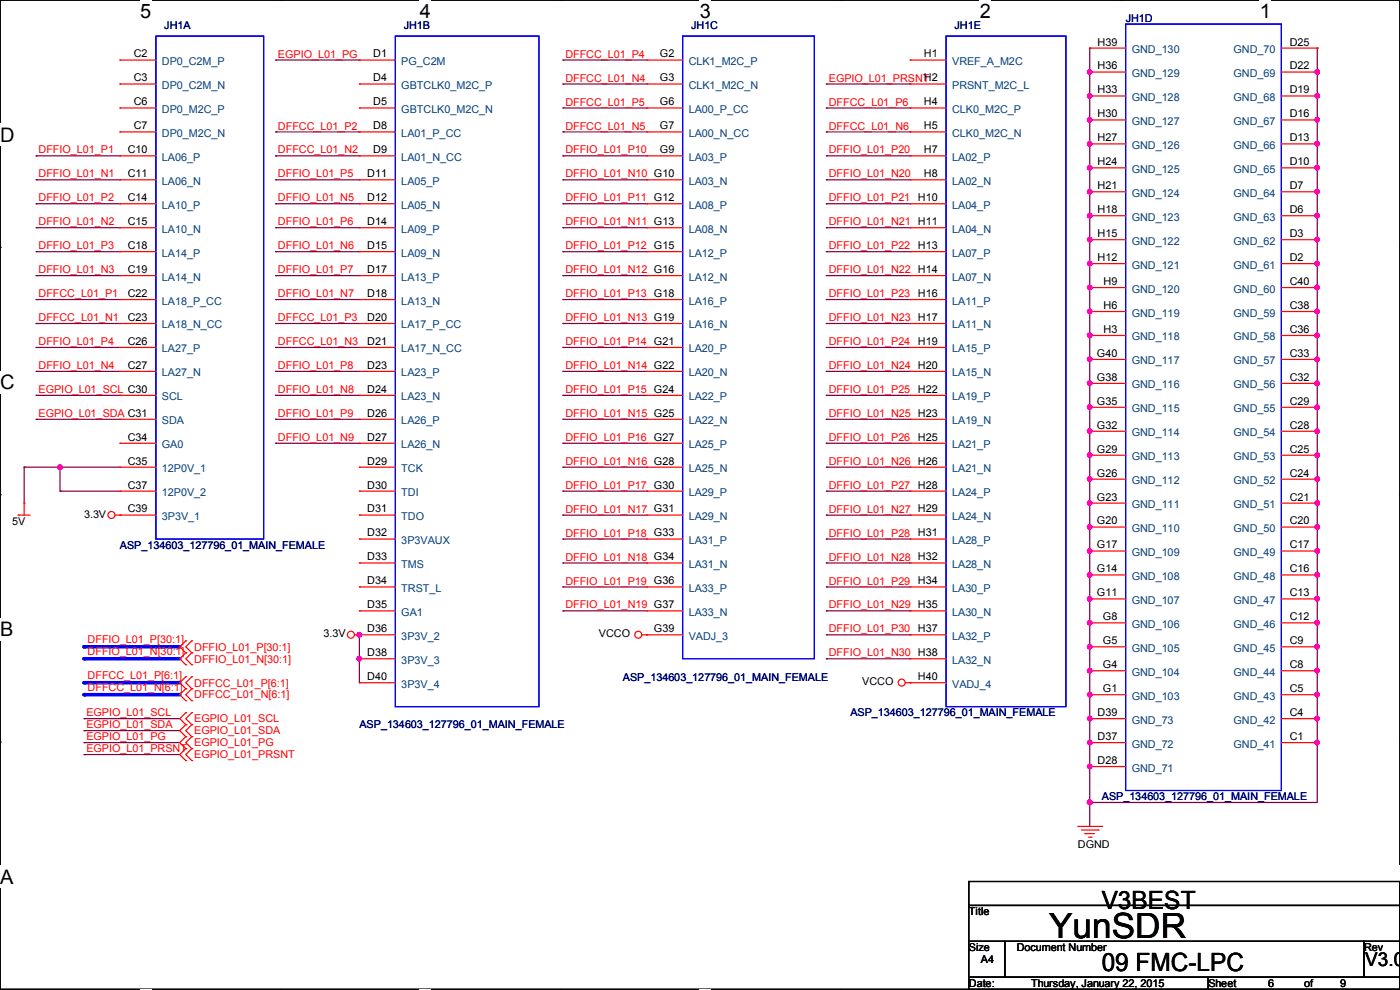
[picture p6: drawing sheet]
<svg xmlns="http://www.w3.org/2000/svg" width="297mm" height="210mm" viewBox="0 0 297 210" stroke-linecap="round" stroke-linejoin="round" font-family="sans-serif">
<path d="M0 0h297v209.8h-297z" fill="none" stroke="#000" stroke-width=".25"/>
<g fill="#fff">
<path d="M29.7 0h2.4v4.8h-2.4z"/>
<path d="M29.7 209.8h2.4v.2h-2.4z"/>
</g>
<path d="M59.4 0h.1M59.4 209.8h.1" fill="none" stroke="#000" stroke-width=".25"/>
<g fill="#fff">
<path d="M89.1 0h2.3v4.8h-2.3z"/>
<path d="M89.1 209.8h2.3v.2h-2.3z"/>
</g>
<path d="M118.8 0h.1M118.8 209.8h.1" fill="none" stroke="#000" stroke-width=".25"/>
<g fill="#fff">
<path d="M148.5 0h2.3v4.8h-2.3z"/>
<path d="M148.5 209.8h2.3v.2h-2.3z"/>
</g>
<path d="M178.2 0h.1M178.2 209.8h.1" fill="none" stroke="#000" stroke-width=".25"/>
<g fill="#fff">
<path d="M207.9 0h2.3v4.8h-2.3z"/>
<path d="M207.9 209.8h2.3v.2h-2.3z"/>
</g>
<path d="M237.6 0h.1M237.6 209.8h.1" fill="none" stroke="#000" stroke-width=".25"/>
<g fill="#fff">
<path d="M267.3 0h2.3v4.8h-2.3z"/>
<path d="M267.3 209.8h2.3v.2h-2.3z"/>
<path d="M0 26.2h3.1v4.8h-3.1z"/>
<path d="M0 78.7h3.1v4.7h-3.1z"/>
</g>
<path d="M0 52.5h.1M297 52.5h.1" fill="none" stroke="#000" stroke-width=".25"/>
<path d="M0 131.1h2.9v4.8h-2.9z" fill="#fff"/>
<path d="M0 104.9h.1M297 104.9h.1" fill="none" stroke="#000" stroke-width=".25"/>
<g fill="#fff">
<path d="M0 183.6h2.9v4.7h-2.9z"/>
<path d="M296.9 183.6h.1v4.7h-.1z"/>
</g>
<path d="M0 157.4h.1M297 157.4h.1" fill="none" stroke="#000" stroke-width=".25"/>
<g fill="none" stroke="#800040" stroke-width=".25">
<path d="M119.4 12.7h.1M119.4 17.8h.1M119.4 12.7h17.8M119.4 17.8h17.8M231.2 15.3h.1M231.2 10.2h.1M231.2 10.2v165.1M279.4 15.3h.1M279.4 10.2h.1M279.4 10.2v160h-48.2M231.2 25.4h.1M231.2 35.6h.1"/>
<path d="M231.2 20.4h.1M231.2 30.5h.1M279.4 25.4h.1M279.4 35.6h.1M279.4 30.5h.1M279.4 20.4h.1M231.2 50.8h.1M231.2 40.7h.1M231.2 45.8h.1M231.2 55.9h.1M279.4 55.9h.1M279.4 40.7h.1"/>
<path d="M279.4 50.8h.1M279.4 45.8h.1M231.2 66.1h.1M231.2 76.2h.1M231.2 71.2h.1M231.2 61h.1M279.4 61h.1M279.4 76.2h.1M279.4 71.2h.1M279.4 66.1h.1M5.1 99.1h.1M5.1 99.1v7.6"/>
<path d="M5.1 99.1h20.3M12.7 99.1h.1M12.7 99.1v5.1M231.2 81.3h.1M231.2 91.5h.1M231.2 86.4h.1M231.2 96.6h.1M279.4 96.6h.1M279.4 91.5h.1M279.4 86.4h.1M279.4 81.3h.1M12.7 104.2h.1"/>
<path d="M12.7 104.2h12.7M231.2 111.8h.1M231.2 106.7h.1M231.2 101.6h.1M231.2 116.9h.1M279.4 116.9h.1M279.4 106.7h.1M279.4 111.8h.1M279.4 101.6h.1M231.2 137.2h.1M231.2 132.1h.1M231.2 122h.1"/>
<path d="M231.2 127h.1M279.4 127h.1M279.4 122h.1M279.4 137.2h.1M279.4 132.1h.1M231.2 157.5h.1M231.2 147.4h.1M231.2 152.4h.1M231.2 142.3h.1M279.4 157.5h.1M279.4 147.4h.1M279.4 142.3h.1"/>
<path d="M279.4 152.4h.1M231.2 170.2h.1M231.2 162.6h.1"/>
</g>
<g fill="#f0f" stroke="#f0f" stroke-width=".25">
<circle cx="231.2" cy="170.2" r=".49"/>
<circle cx="12.7" cy="99.1" r=".49"/>
<circle cx="279.4" cy="157.5" r=".49"/>
<circle cx="231.2" cy="162.6" r=".49"/>
<circle cx="231.2" cy="111.8" r=".49"/>
<circle cx="231.2" cy="50.8" r=".49"/>
<circle cx="231.2" cy="157.5" r=".49"/>
<circle cx="231.2" cy="40.7" r=".49"/>
<circle cx="231.2" cy="25.4" r=".49"/>
<circle cx="231.2" cy="147.3" r=".49"/>
<circle cx="231.2" cy="137.2" r=".49"/>
<circle cx="231.2" cy="132.1" r=".49"/>
<circle cx="231.2" cy="152.4" r=".49"/>
<circle cx="231.2" cy="81.3" r=".49"/>
<circle cx="231.2" cy="35.6" r=".49"/>
<circle cx="231.2" cy="20.3" r=".49"/>
<circle cx="231.2" cy="121.9" r=".49"/>
<circle cx="231.2" cy="66.1" r=".49"/>
<circle cx="231.2" cy="45.7" r=".49"/>
<circle cx="231.2" cy="127" r=".49"/>
<circle cx="231.2" cy="106.7" r=".49"/>
<circle cx="231.2" cy="91.5" r=".49"/>
<circle cx="231.2" cy="76.2" r=".49"/>
<circle cx="231.2" cy="71.1" r=".49"/>
<circle cx="231.2" cy="61" r=".49"/>
<circle cx="231.2" cy="101.6" r=".49"/>
<circle cx="231.2" cy="116.9" r=".49"/>
<circle cx="231.2" cy="86.4" r=".49"/>
<circle cx="231.2" cy="55.9" r=".49"/>
<circle cx="231.2" cy="30.5" r=".49"/>
<circle cx="231.2" cy="15.3" r=".49"/>
<circle cx="231.2" cy="96.5" r=".49"/>
<circle cx="231.2" cy="142.3" r=".49"/>
<circle cx="279.4" cy="25.4" r=".49"/>
<circle cx="279.4" cy="127" r=".49"/>
<circle cx="279.4" cy="96.5" r=".49"/>
<circle cx="279.4" cy="61" r=".49"/>
<circle cx="279.4" cy="55.9" r=".49"/>
<circle cx="279.4" cy="35.6" r=".49"/>
<circle cx="279.4" cy="30.5" r=".49"/>
<circle cx="279.4" cy="40.7" r=".49"/>
<circle cx="279.4" cy="147.3" r=".49"/>
<circle cx="279.4" cy="121.9" r=".49"/>
<circle cx="279.4" cy="142.3" r=".49"/>
<circle cx="279.4" cy="91.5" r=".49"/>
<circle cx="279.4" cy="76.2" r=".49"/>
<circle cx="279.4" cy="20.3" r=".49"/>
<circle cx="279.4" cy="116.9" r=".49"/>
<circle cx="279.4" cy="106.7" r=".49"/>
<circle cx="279.4" cy="50.8" r=".49"/>
<circle cx="279.4" cy="137.2" r=".49"/>
<circle cx="279.4" cy="86.4" r=".49"/>
<circle cx="279.4" cy="71.1" r=".49"/>
<circle cx="279.4" cy="45.7" r=".49"/>
<circle cx="279.4" cy="152.4" r=".49"/>
<circle cx="279.4" cy="111.8" r=".49"/>
<circle cx="279.4" cy="101.6" r=".49"/>
<circle cx="279.4" cy="132.1" r=".49"/>
<circle cx="279.4" cy="81.3" r=".49"/>
<circle cx="279.4" cy="15.3" r=".49"/>
<circle cx="279.4" cy="66.1" r=".49"/>
</g>
<path d="M17.8 137.2h20.3" fill="none" stroke="#00f" stroke-width=".76"/>
<circle cx="17.8" cy="137.2" r=".38" fill="#00f"/>
<path d="M17.8 139.7h20.3" fill="none" stroke="#00f" stroke-width=".76"/>
<circle cx="17.8" cy="139.7" r=".38" fill="#00f"/>
<path d="M17.8 144.8h20.3" fill="none" stroke="#00f" stroke-width=".76"/>
<circle cx="17.8" cy="144.8" r=".38" fill="#00f"/>
<path d="M17.8 147.4h20.3" fill="none" stroke="#00f" stroke-width=".76"/>
<circle cx="17.8" cy="147.4" r=".38" fill="#00f"/>
<g fill="none" stroke="#800040" stroke-width=".25">
<path d="M58.5 12.7h.1M58.5 12.7h17.7M175.3 17.8h.1M175.3 17.8h17.8M7.7 33.1h.1M7.7 38.1h.1M7.7 33.1h17.7M7.7 38.1h17.7M58.5 28h.1M58.5 33.1h.1M58.5 38.1h.1M58.5 28h17.7"/>
<path d="M58.5 33.1h17.7M58.5 38.1h17.7M119.4 22.9h.1M119.4 28h.1M119.4 38.1h.1M119.4 33.1h.1M119.4 28h17.8M119.4 33.1h17.8M119.4 38.1h17.8M119.4 22.9h17.8M175.3 22.9h.1M175.3 28h.1"/>
<path d="M175.3 33.1h.1M175.3 38.1h.1M175.3 28h17.8M175.3 33.1h17.8M175.3 38.1h17.8M175.3 22.9h17.8M7.7 43.2h.1M7.7 48.3h.1M7.7 53.4h.1M7.7 58.5h.1M7.7 53.4h17.7M7.7 58.5h17.7"/>
<path d="M7.7 43.2h17.7M7.7 48.3h17.7M58.5 53.4h.1M58.5 58.5h.1M58.5 43.2h.1M58.5 48.3h.1M58.5 53.4h17.7M58.5 58.5h17.7M58.5 43.2h17.7M58.5 48.3h17.7M119.4 53.4h.1M119.4 58.5h.1"/>
<path d="M119.4 43.2h.1M119.4 48.3h.1M119.4 53.4h17.8M119.4 58.5h17.8M119.4 43.2h17.8M119.4 48.3h17.8M175.3 48.3h.1M175.3 53.4h.1M175.3 58.5h.1M175.3 43.2h.1M175.3 53.4h17.8M175.3 58.5h17.8"/>
<path d="M175.3 43.2h17.8M175.3 48.3h17.8M7.7 63.5h.1M7.7 68.6h.1M7.7 73.7h.1M7.7 78.8h.1M7.7 63.5h17.7M7.7 68.6h17.7M7.7 73.7h17.7M7.7 78.8h17.7M58.5 63.5h.1M58.5 68.6h.1"/>
<path d="M58.5 73.7h.1M58.5 78.8h.1M58.5 63.5h17.7M58.5 68.6h17.7M58.5 73.7h17.7M58.5 78.8h17.7M119.4 63.5h.1M119.4 68.6h.1M119.4 73.7h.1M119.4 78.8h.1M119.4 63.5h17.8M119.4 68.6h17.8"/>
<path d="M119.4 73.7h17.8M119.4 78.8h17.8M175.3 63.5h.1M175.3 68.6h.1M175.3 73.7h.1M175.3 78.8h.1M175.3 63.5h17.8M175.3 68.6h17.8M175.3 73.7h17.8M175.3 78.8h17.8M7.7 83.9h.1M7.7 88.9h.1"/>
<path d="M7.7 83.9h17.7M7.7 88.9h17.7M58.5 83.9h.1M58.5 88.9h.1M58.5 94h.1M58.5 83.9h17.7M58.5 88.9h17.7M58.5 94h17.7M119.4 83.9h.1M119.4 88.9h.1M119.4 94h.1M119.4 99.1h.1"/>
<path d="M119.4 83.9h17.8M119.4 88.9h17.8M119.4 94h17.8M119.4 99.1h17.8M175.3 83.9h.1M175.3 88.9h.1M175.3 94h.1M175.3 99.1h.1M175.3 83.9h17.8M175.3 88.9h17.8M175.3 94h17.8M175.3 99.1h17.8"/>
<path d="M119.4 114.3h.1M119.4 119.4h.1M119.4 104.2h.1M119.4 109.3h.1M119.4 114.3h17.8M119.4 119.4h17.8M119.4 104.2h17.8M119.4 109.3h17.8M175.3 114.3h.1M175.3 119.4h.1M175.3 104.2h.1M175.3 109.3h.1"/>
<path d="M175.3 114.3h17.8M175.3 119.4h17.8M175.3 104.2h17.8M175.3 109.3h17.8M76.2 139.7h.1M76.2 134.7h.1M76.2 134.7v10.1M119.4 124.5h.1M119.4 129.6h.1M119.4 124.5h17.8M119.4 129.6h17.8M175.3 124.5h.1"/>
<path d="M175.3 129.6h.1M175.3 134.7h.1M175.3 139.7h.1M175.3 124.5h17.8M175.3 129.6h17.8M175.3 134.7h17.8M175.3 139.7h17.8M17.8 152.4h.1M17.8 155h.1M17.8 157.5h.1M17.8 152.4h20.3M17.8 155h20.3"/>
<path d="M17.8 157.5h20.3M17.8 160.1h.1M17.8 160.1h20.3"/>
</g>
<g fill="#f0f" stroke="#f0f" stroke-width=".25">
<circle cx="76.2" cy="139.7" r=".49"/>
<circle cx="76.2" cy="134.6" r=".49"/>
<circle cx="231.2" cy="170.2" r=".49"/>
<circle cx="12.7" cy="99.1" r=".49"/>
<circle cx="279.4" cy="157.5" r=".49"/>
<circle cx="231.2" cy="162.6" r=".49"/>
<circle cx="231.2" cy="111.8" r=".49"/>
<circle cx="231.2" cy="50.8" r=".49"/>
<circle cx="231.2" cy="157.5" r=".49"/>
<circle cx="231.2" cy="40.7" r=".49"/>
<circle cx="231.2" cy="25.4" r=".49"/>
<circle cx="231.2" cy="147.3" r=".49"/>
<circle cx="231.2" cy="137.2" r=".49"/>
<circle cx="231.2" cy="132.1" r=".49"/>
<circle cx="231.2" cy="152.4" r=".49"/>
<circle cx="231.2" cy="81.3" r=".49"/>
<circle cx="231.2" cy="35.6" r=".49"/>
<circle cx="231.2" cy="20.3" r=".49"/>
<circle cx="231.2" cy="121.9" r=".49"/>
<circle cx="231.2" cy="66.1" r=".49"/>
<circle cx="231.2" cy="45.7" r=".49"/>
<circle cx="231.2" cy="127" r=".49"/>
<circle cx="231.2" cy="106.7" r=".49"/>
<circle cx="231.2" cy="91.5" r=".49"/>
<circle cx="231.2" cy="76.2" r=".49"/>
<circle cx="231.2" cy="71.1" r=".49"/>
<circle cx="231.2" cy="61" r=".49"/>
<circle cx="231.2" cy="101.6" r=".49"/>
<circle cx="231.2" cy="116.9" r=".49"/>
<circle cx="231.2" cy="86.4" r=".49"/>
<circle cx="231.2" cy="55.9" r=".49"/>
<circle cx="231.2" cy="30.5" r=".49"/>
<circle cx="231.2" cy="15.3" r=".49"/>
<circle cx="231.2" cy="96.5" r=".49"/>
<circle cx="231.2" cy="142.3" r=".49"/>
<circle cx="279.4" cy="25.4" r=".49"/>
<circle cx="279.4" cy="127" r=".49"/>
<circle cx="279.4" cy="96.5" r=".49"/>
<circle cx="279.4" cy="61" r=".49"/>
<circle cx="279.4" cy="55.9" r=".49"/>
<circle cx="279.4" cy="35.6" r=".49"/>
<circle cx="279.4" cy="30.5" r=".49"/>
<circle cx="279.4" cy="40.7" r=".49"/>
<circle cx="279.4" cy="147.3" r=".49"/>
<circle cx="279.4" cy="121.9" r=".49"/>
<circle cx="279.4" cy="142.3" r=".49"/>
<circle cx="279.4" cy="91.5" r=".49"/>
<circle cx="279.4" cy="76.2" r=".49"/>
<circle cx="279.4" cy="20.3" r=".49"/>
<circle cx="279.4" cy="116.9" r=".49"/>
<circle cx="279.4" cy="106.7" r=".49"/>
<circle cx="279.4" cy="50.8" r=".49"/>
<circle cx="279.4" cy="137.2" r=".49"/>
<circle cx="279.4" cy="86.4" r=".49"/>
<circle cx="279.4" cy="71.1" r=".49"/>
<circle cx="279.4" cy="45.7" r=".49"/>
<circle cx="279.4" cy="152.4" r=".49"/>
<circle cx="279.4" cy="111.8" r=".49"/>
<circle cx="279.4" cy="101.6" r=".49"/>
<circle cx="279.4" cy="132.1" r=".49"/>
<circle cx="279.4" cy="81.3" r=".49"/>
<circle cx="279.4" cy="15.3" r=".49"/>
<circle cx="279.4" cy="66.1" r=".49"/>
</g>
<g fill="none" stroke="#f00" stroke-width=".25">
<path d="M25.4 12.7h.1M25.4 17.8h.1M25.4 12.7h7.7M25.4 17.8h7.7M76.2 12.7h.1M76.2 17.8h.1M76.2 12.7h7.7M76.2 17.8h7.7M137.2 12.7h.1M137.2 17.8h.1M137.2 12.7h7.6M137.2 17.8h7.6"/>
<path d="M193.1 12.7h.1M193.1 17.8h.1M193.1 12.7h7.6M193.1 17.8h7.6M231.2 10.2h.1M231.2 15.3h.1M231.2 10.2h7.6M231.2 15.3h7.6M271.8 10.2h7.6M271.8 15.3h7.6M279.4 10.2h.1M279.4 15.3h.1"/>
<path d="M25.4 22.9h.1M25.4 28h.1M25.4 33.1h.1M25.4 38.1h.1M25.4 22.9h7.7M25.4 28h7.7M25.4 33.1h7.7M25.4 38.1h7.7M76.2 22.9h.1M76.2 28h.1M76.2 33.1h.1M76.2 38.1h.1"/>
<path d="M76.2 22.9h7.7M76.2 28h7.7M76.2 33.1h7.7M76.2 38.1h7.7M137.2 22.9h.1M137.2 28h.1M137.2 33.1h.1M137.2 38.1h.1M137.2 22.9h7.6M137.2 28h7.6M137.2 33.1h7.6M137.2 38.1h7.6"/>
<path d="M193.1 22.9h.1M193.1 28h.1M193.1 33.1h.1M193.1 38.1h.1M193.1 22.9h7.6M193.1 28h7.6M193.1 33.1h7.6M193.1 38.1h7.6M231.2 20.4h.1M231.2 25.4h.1M231.2 30.5h.1M231.2 35.6h.1"/>
<path d="M231.2 20.4h7.6M231.2 25.4h7.6M231.2 30.5h7.6M231.2 35.6h7.6M271.8 20.4h7.6M271.8 25.4h7.6M271.8 30.5h7.6M271.8 35.6h7.6M279.4 20.4h.1M279.4 25.4h.1M279.4 30.5h.1M279.4 35.6h.1"/>
<path d="M25.4 43.2h.1M25.4 48.3h.1M25.4 53.4h.1M25.4 58.5h.1M25.4 43.2h7.7M25.4 48.3h7.7M25.4 53.4h7.7M25.4 58.5h7.7M76.2 43.2h.1M76.2 48.3h.1M76.2 53.4h.1M76.2 58.5h.1"/>
<path d="M76.2 43.2h7.7M76.2 48.3h7.7M76.2 53.4h7.7M76.2 58.5h7.7M137.2 43.2h.1M137.2 48.3h.1M137.2 53.4h.1M137.2 58.5h.1M137.2 43.2h7.6M137.2 48.3h7.6M137.2 53.4h7.6M137.2 58.5h7.6"/>
<path d="M193.1 43.2h.1M193.1 48.3h.1M193.1 53.4h.1M193.1 58.5h.1M193.1 43.2h7.6M193.1 48.3h7.6M193.1 53.4h7.6M193.1 58.5h7.6M231.2 40.7h.1M231.2 45.8h.1M231.2 50.8h.1M231.2 55.9h.1"/>
<path d="M231.2 40.7h7.6M231.2 45.8h7.6M231.2 50.8h7.6M231.2 55.9h7.6M271.8 40.7h7.6M271.8 45.8h7.6M271.8 50.8h7.6M271.8 55.9h7.6M279.4 40.7h.1M279.4 45.8h.1M279.4 50.8h.1M279.4 55.9h.1"/>
<path d="M25.4 63.5h.1M25.4 68.6h.1M25.4 73.7h.1M25.4 78.8h.1M25.4 63.5h7.7M25.4 68.6h7.7M25.4 73.7h7.7M25.4 78.8h7.7M76.2 63.5h.1M76.2 68.6h.1M76.2 73.7h.1M76.2 78.8h.1"/>
<path d="M76.2 63.5h7.7M76.2 68.6h7.7M76.2 73.7h7.7M76.2 78.8h7.7M137.2 63.5h.1M137.2 68.6h.1M137.2 73.7h.1M137.2 78.8h.1M137.2 63.5h7.6M137.2 68.6h7.6M137.2 73.7h7.6M137.2 78.8h7.6"/>
<path d="M193.1 63.5h.1M193.1 68.6h.1M193.1 73.7h.1M193.1 78.8h.1M193.1 63.5h7.6M193.1 68.6h7.6M193.1 73.7h7.6M193.1 78.8h7.6M231.2 61h.1M231.2 66.1h.1M231.2 71.2h.1M231.2 76.2h.1"/>
<path d="M231.2 61h7.6M231.2 66.1h7.6M231.2 71.2h7.6M231.2 76.2h7.6M271.8 61h7.6M271.8 66.1h7.6M271.8 71.2h7.6M271.8 76.2h7.6M279.4 61h.1M279.4 66.1h.1M279.4 71.2h.1M279.4 76.2h.1"/>
<path d="M25.4 83.9h.1M25.4 88.9h.1M25.4 94h.1M25.4 99.1h.1M25.4 83.9h7.7M25.4 88.9h7.7M25.4 94h7.7M25.4 99.1h7.7M76.2 83.9h.1M76.2 88.9h.1M76.2 94h.1M76.2 99.1h.1"/>
<path d="M76.2 83.9h7.7M76.2 88.9h7.7M76.2 94h7.7M76.2 99.1h7.7M137.2 83.9h.1M137.2 88.9h.1M137.2 94h.1M137.2 99.1h.1M137.2 83.9h7.6M137.2 88.9h7.6M137.2 94h7.6M137.2 99.1h7.6"/>
<path d="M193.1 83.9h.1M193.1 88.9h.1M193.1 94h.1M193.1 99.1h.1M193.1 83.9h7.6M193.1 88.9h7.6M193.1 94h7.6M193.1 99.1h7.6M231.2 81.3h.1M231.2 86.4h.1M231.2 91.5h.1M231.2 96.6h.1"/>
<path d="M231.2 81.3h7.6M231.2 86.4h7.6M231.2 91.5h7.6M231.2 96.6h7.6M271.8 81.3h7.6M271.8 86.4h7.6M271.8 91.5h7.6M271.8 96.6h7.6M279.4 81.3h.1M279.4 86.4h.1M279.4 91.5h.1M279.4 96.6h.1"/>
<path d="M3.9 109.3h.1M3.9 109.3h2.5M5.1 106.7h.1M5.1 106.7v2.6M24.4 109.3h8.7M25.4 109.3h.1M25.4 104.2h.1M25.4 104.2h7.7M76.2 104.2h.1M76.2 109.3h.1M76.2 114.3h.1M76.2 119.4h.1"/>
<path d="M76.2 109.3h7.7M76.2 104.2h7.7M76.2 114.3h7.7M76.2 119.4h7.7M137.2 104.2h.1M137.2 109.3h.1M137.2 114.3h.1M137.2 119.4h.1M137.2 109.3h7.6M137.2 104.2h7.6M137.2 114.3h7.6M137.2 119.4h7.6"/>
<path d="M193.1 104.2h.1M193.1 109.3h.1M193.1 114.3h.1M193.1 119.4h.1M193.1 109.3h7.6M193.1 104.2h7.6M193.1 114.3h7.6M193.1 119.4h7.6M231.2 101.6h.1M231.2 106.7h.1M231.2 111.8h.1M231.2 116.9h.1"/>
<path d="M231.2 101.6h7.6M231.2 106.7h7.6M231.2 111.8h7.6M231.2 116.9h7.6M271.8 101.6h7.6M271.8 106.7h7.6M271.8 111.8h7.6M271.8 116.9h7.6M279.4 101.6h.1M279.4 106.7h.1M279.4 111.8h.1M279.4 116.9h.1"/>
<path d="M39.4 135.9h.1M39.4 138.5h.1M39.4 135.9l-1.3 1.3 1.3 1.3M39.4 138.5l-1.3 1.2 1.3 1.3M40.7 138.5h.1M40.7 135.9h.1M40.7 135.9l-1.3 1.3 1.3 1.3M40.7 138.5l-1.3 1.2 1.3 1.3M75.2 134.7h8.7M76.2 134.7h.1M76.2 124.5h.1M76.2 129.6h.1"/>
<path d="M76.2 139.7h.1M76.2 124.5h7.7M76.2 129.6h7.7M76.2 139.7h7.7M136.2 134.7h8.6M137.2 134.7h.1M137.2 124.5h.1M137.2 129.6h.1M137.2 124.5h7.6M137.2 129.6h7.6M193.1 124.5h.1M193.1 129.6h.1"/>
<path d="M193.1 134.7h.1M193.1 139.7h.1M193.1 134.7h7.6M193.1 124.5h7.6M193.1 129.6h7.6M193.1 139.7h7.6M231.2 122h.1M231.2 127h.1M231.2 132.1h.1M231.2 137.2h.1M231.2 122h7.6M231.2 127h7.6"/>
<path d="M231.2 132.1h7.6M231.2 137.2h7.6M271.8 122h7.6M271.8 127h7.6M271.8 132.1h7.6M271.8 137.2h7.6M279.4 122h.1M279.4 127h.1M279.4 132.1h.1M279.4 137.2h.1M39.4 141h.1M39.4 143.6h.1"/>
<path d="M39.4 146.1h.1M39.4 148.6h.1M39.4 151.2h.1M39.4 153.7h.1M39.4 156.3h.1M39.4 158.8h.1M39.4 143.6l-1.3 1.2 1.3 1.3M39.4 146.1l-1.3 1.3 1.3 1.2M39.4 151.2l-1.3 1.2 1.3 1.3M39.4 153.7l-1.3 1.3 1.3 1.3M39.4 156.3l-1.3 1.2 1.3 1.3M39.4 158.8l-1.3 1.3 1.3 1.2"/>
<path d="M40.7 141h.1M40.7 146.1h.1M40.7 143.6h.1M40.7 148.6h.1M40.7 153.7h.1M40.7 151.2h.1M40.7 156.3h.1M40.7 158.8h.1M40.7 143.6l-1.3 1.2 1.3 1.3M40.7 146.1l-1.3 1.3 1.3 1.2M40.7 151.2l-1.3 1.2 1.3 1.3M40.7 153.7l-1.3 1.3 1.3 1.3"/>
<path d="M40.7 156.3l-1.3 1.2 1.3 1.3M40.7 158.8l-1.3 1.3 1.3 1.2M76.2 144.8h.1M76.2 144.8h7.7M192.1 144.8h8.6M193.1 144.8h.1M231.2 142.3h.1M231.2 147.4h.1M231.2 152.4h.1M231.2 157.5h.1M231.2 142.3h7.6M231.2 147.4h7.6"/>
<path d="M231.2 152.4h7.6M231.2 157.5h7.6M271.8 142.3h7.6M271.8 147.4h7.6M271.8 152.4h7.6M271.8 157.5h7.6M279.4 142.3h.1M279.4 147.4h.1M279.4 152.4h.1M279.4 157.5h.1M39.4 161.3h.1M40.7 161.3h.1"/>
<path d="M228.6 175.3h5.1M229.4 176.1h3.6M230.2 176.8h.1M230.2 176.8h2M230.9 177.6h.5M231.2 162.6h.1M231.2 162.6h7.6M231.4 177.6h.1M233 176.1h.1M233.7 175.3h.1"/>
<circle cx="23.6" cy="109.2" r=".74"/>
<circle cx="74.4" cy="134.6" r=".74"/>
<circle cx="135.4" cy="134.6" r=".74"/>
<circle cx="191.3" cy="144.8" r=".74"/>
</g>
<path d="M205.5 187h91.5v5.1h-91.5zM205.5 192.1h91.5v7.6h-91.5zM205.5 199.7h7.6v7.6h-7.6zM213.1 199.7h76.2v7.6h-76.2zM289.3 199.7h7.7v7.6h-7.7zM205.5 207.3h50.8v2.5h-50.8zM256.3 207.3h40.7v2.5h-40.7z" fill="none" stroke="#000" stroke-width=".25"/>
<path d="M33.1 7.7h22.8v106.6h-22.8zM83.9 7.7h30.4v142.2h-30.4zM144.8 7.7h28v132h-28zM200.7 7.7h25.4v142.2h-25.4zM238.8 5.1h33v162.6h-33z" fill="none" stroke="#00f" stroke-width=".25"/>
<text font-size="7.4" x="222.5" y="198.9">YunSDR</text>
<g font-size="5.3">
<text x="233.7" y="192.8">V3BEST</text>
<text x="233.7" y="206">09 FMC-LPC</text>
</g>
<g font-size="4.2">
<text x="29.7" y="3.9">5</text>
<text x="89.1" y="3.9">4</text>
<text x="148.5" y="3.9">3</text>
<text x="207.9" y="3.9">2</text>
<text x="267.2" y="3.9">1</text>
<text x="0" y="30.1">D</text>
<text x="0" y="82.5">C</text>
<text x="0" y="135">B</text>
<text x="0" y="187.4">A</text>
<text x="297" y="187.4">A</text>
</g>
<text font-size="4.1" x="289.6" y="204.9">V3.0</text>
<g font-size="2.3" fill="#000080">
<text x="238.8" y="4.7">JH1D</text>
<text x="34.8" y="6.2">JH1A</text>
<text x="85.6" y="6.2">JH1B</text>
<text x="146.6" y="6.2">JH1C</text>
<text x="202.5" y="6.2">JH1E</text>
<text x="25.4" y="116.4">ASP_134603_127796_01_MAIN_FEMALE</text>
<text x="132.1" y="144.4">ASP_134603_127796_01_MAIN_FEMALE</text>
<text x="76.2" y="154.5">ASP_134603_127796_01_MAIN_FEMALE</text>
<text x="180.4" y="152">ASP_134603_127796_01_MAIN_FEMALE</text>
<text x="233.7" y="169.8">ASP_134603_127796_01_MAIN_FEMALE</text>
</g>
<g font-size="2.3">
<text x="232.8" y="9.7">H39</text>
<text x="273.6" y="9.7">D25</text>
<text x="28.4" y="12.2">C2</text>
<text x="28.4" y="17.3">C3</text>
<text x="79.2" y="12.2">D1</text>
<text x="79.2" y="17.3">D4</text>
<text x="140" y="12.2">G2</text>
<text x="140" y="17.3">G3</text>
<text x="196" y="12.2">H1</text>
<text x="196" y="17.3">H2</text>
<text x="232.8" y="14.7">H36</text>
<text x="273.6" y="14.7">D22</text>
<text x="28.4" y="22.4">C6</text>
<text x="79.2" y="22.4">D5</text>
<text x="140" y="22.4">G6</text>
<text x="196" y="22.4">H4</text>
<text x="232.8" y="19.8">H33</text>
<text x="273.6" y="19.8">D19</text>
<text x="28.4" y="27.4">C7</text>
<text x="79.2" y="27.4">D8</text>
<text x="140" y="27.4">G7</text>
<text x="196" y="27.4">H5</text>
<text x="232.8" y="24.9">H30</text>
<text x="232.8" y="30">H27</text>
<text x="273.6" y="24.9">D16</text>
<text x="273.6" y="30">D13</text>
<text x="27.1" y="32.5">C10</text>
<text x="79.2" y="32.5">D9</text>
<text x="140" y="32.5">G9</text>
<text x="196" y="32.5">H7</text>
<text x="232.8" y="35.1">H24</text>
<text x="273.6" y="35.1">D10</text>
<text x="27.1" y="37.6">C11</text>
<text x="77.9" y="37.6">D11</text>
<text x="196" y="37.6">H8</text>
<text x="232.8" y="40.1">H21</text>
<text x="273.6" y="40.1">D7</text>
<text x="27.1" y="42.7">C14</text>
<text x="27.1" y="47.8">C15</text>
<text x="77.9" y="42.7">D12</text>
<text x="77.9" y="47.8">D14</text>
<text x="194.7" y="42.7">H10</text>
<text x="232.8" y="45.2">H18</text>
<text x="273.6" y="45.2">D6</text>
<text x="27.1" y="52.8">C18</text>
<text x="77.9" y="52.8">D15</text>
<text x="194.7" y="52.8">H13</text>
<text x="232.8" y="50.3">H15</text>
<text x="273.6" y="50.3">D3</text>
<text x="27.1" y="57.9">C19</text>
<text x="77.9" y="57.9">D17</text>
<text x="232.8" y="55.4">H12</text>
<text x="273.6" y="55.4">D2</text>
<text x="27.1" y="63">C22</text>
<text x="77.9" y="63">D18</text>
<text x="194.7" y="63">H16</text>
<text x="234.1" y="60.5">H9</text>
<text x="234.1" y="65.5">H6</text>
<text x="273.6" y="60.5">C40</text>
<text x="273.6" y="65.5">C38</text>
<text x="27.1" y="68.1">C23</text>
<text x="77.9" y="68.1">D20</text>
<text x="234.1" y="70.6">H3</text>
<text x="273.6" y="70.6">C36</text>
<text x="27.1" y="73.2">C26</text>
<text x="77.9" y="73.2">D21</text>
<text x="194.7" y="73.2">H19</text>
<text x="232.7" y="75.7">G40</text>
<text x="273.6" y="75.7">C33</text>
<text x="27.1" y="78.2">C27</text>
<text x="77.9" y="78.2">D23</text>
<text x="77.9" y="83.3">D24</text>
<text x="194.7" y="83.3">H22</text>
<text x="232.7" y="80.8">G38</text>
<text x="273.6" y="80.8">C32</text>
<text x="77.9" y="88.4">D26</text>
<text x="232.7" y="85.9">G35</text>
<text x="273.6" y="85.9">C29</text>
<text x="27.1" y="93.5">C34</text>
<text x="77.9" y="93.5">D27</text>
<text x="194.7" y="93.5">H25</text>
<text x="232.7" y="90.9">G32</text>
<text x="273.6" y="90.9">C28</text>
<text x="27.1" y="98.6">C35</text>
<text x="77.9" y="98.6">D29</text>
<text x="232.7" y="96">G29</text>
<text x="232.7" y="101.1">G26</text>
<text x="273.6" y="96">C25</text>
<text x="273.6" y="101.1">C24</text>
<text x="27.1" y="103.6">C37</text>
<text x="77.9" y="103.6">D30</text>
<text x="194.7" y="103.6">H28</text>
<text x="232.7" y="106.2">G23</text>
<text x="273.6" y="106.2">C21</text>
<text x="2.6" y="111.3">5V</text>
<text x="17.8" y="109.8">3.3V</text>
<text x="27.1" y="108.7">C39</text>
<text x="77.9" y="108.7">D31</text>
<text x="77.9" y="113.8">D32</text>
<text x="194.7" y="113.8">H31</text>
<text x="232.7" y="111.3">G20</text>
<text x="273.6" y="111.3">C20</text>
<text x="77.9" y="118.9">D33</text>
<text x="232.7" y="116.3">G17</text>
<text x="273.6" y="116.3">C17</text>
<text x="77.9" y="124">D34</text>
<text x="194.7" y="124">H34</text>
<text x="232.7" y="121.4">G14</text>
<text x="273.6" y="121.4">C16</text>
<text x="77.9" y="129">D35</text>
<text x="232.7" y="126.5">G11</text>
<text x="234" y="131.6">G8</text>
<text x="273.6" y="126.5">C13</text>
<text x="273.6" y="131.6">C12</text>
<text x="68.6" y="135.2">3.3V</text>
<text x="77.9" y="134.1">D36</text>
<text x="127" y="135.2">VCCO</text>
<text x="138.7" y="134.1">G39</text>
<text x="194.7" y="134.1">H37</text>
<text x="234" y="136.7">G5</text>
<text x="273.6" y="136.7">C9</text>
<text x="77.9" y="139.2">D38</text>
<text x="234" y="141.7">G4</text>
<text x="273.6" y="141.7">C8</text>
<text x="77.9" y="144.3">D40</text>
<text x="182.9" y="145.4">VCCO</text>
<text x="194.7" y="144.3">H40</text>
<text x="234" y="146.8">G1</text>
<text x="273.6" y="146.8">C5</text>
<text x="232.8" y="151.9">D39</text>
<text x="273.6" y="151.9">C4</text>
<text x="232.8" y="157">D37</text>
<text x="273.6" y="157">C1</text>
<text x="232.8" y="162.1">D28</text>
<text x="228.7" y="179.9">DGND</text>
<text x="205.5" y="194.1">Title</text>
<text x="205.5" y="201.8">Size</text>
<text x="215.7" y="201.8">Document Number</text>
<text x="289.4" y="201.8">Rev</text>
<text x="205.5" y="209.4">Date:</text>
<text x="208.1" y="204.3">A4</text>
<text x="218.7" y="209.4">Thursday, January 22, 2015</text>
<text x="256.3" y="209.4">Sheet</text>
<text x="269" y="209.4">6</text>
<text x="276.7" y="209.4">of</text>
<text x="284.3" y="209.4">9</text>
</g>
<g font-size="2.3" fill="#004080">
<text x="240.1" y="11.3">GND_130</text>
<text x="261.7" y="11.3">GND_70</text>
<text x="34.3" y="13.8">DP0_C2M_P</text>
<text x="85.1" y="13.8">PG_C2M</text>
<text x="146.1" y="13.8">CLK1_M2C_P</text>
<text x="202" y="13.8">VREF_A_M2C</text>
<text x="240.1" y="16.3">GND_129</text>
<text x="261.7" y="16.3">GND_69</text>
<text x="34.3" y="18.9">DP0_C2M_N</text>
<text x="34.3" y="24">DP0_M2C_P</text>
<text x="85.1" y="18.9">GBTCLK0_M2C_P</text>
<text x="85.1" y="24">GBTCLK0_M2C_N</text>
<text x="146.1" y="18.9">CLK1_M2C_N</text>
<text x="146.1" y="24">LA00_P_CC</text>
<text x="202" y="18.9">PRSNT_M2C_L</text>
<text x="202" y="24">CLK0_M2C_P</text>
<text x="240.1" y="21.4">GND_128</text>
<text x="261.7" y="21.4">GND_68</text>
<text x="34.3" y="29">DP0_M2C_N</text>
<text x="85.1" y="29">LA01_P_CC</text>
<text x="146.1" y="29">LA00_N_CC</text>
<text x="202" y="29">CLK0_M2C_N</text>
<text x="240.1" y="26.5">GND_127</text>
<text x="261.7" y="26.5">GND_67</text>
<text x="34.3" y="34.1">LA06_P</text>
<text x="85.1" y="34.1">LA01_N_CC</text>
<text x="146.1" y="34.1">LA03_P</text>
<text x="202" y="34.1">LA02_P</text>
<text x="240.1" y="31.6">GND_126</text>
<text x="261.7" y="31.6">GND_66</text>
<text x="34.3" y="39.2">LA06_N</text>
<text x="85.1" y="39.2">LA05_P</text>
<text x="146.1" y="39.2">LA03_N</text>
<text x="202" y="39.2">LA02_N</text>
<text x="240.1" y="36.7">GND_125</text>
<text x="240.1" y="41.7">GND_124</text>
<text x="261.7" y="36.7">GND_65</text>
<text x="261.7" y="41.7">GND_64</text>
<text x="34.3" y="44.3">LA10_P</text>
<text x="85.1" y="44.3">LA05_N</text>
<text x="146.1" y="44.3">LA08_P</text>
<text x="202" y="44.3">LA04_P</text>
<text x="240.1" y="46.8">GND_123</text>
<text x="261.7" y="46.8">GND_63</text>
<text x="34.3" y="49.4">LA10_N</text>
<text x="85.1" y="49.4">LA09_P</text>
<text x="146.1" y="49.4">LA08_N</text>
<text x="202" y="49.4">LA04_N</text>
<text x="240.1" y="51.9">GND_122</text>
<text x="261.7" y="51.9">GND_62</text>
<text x="34.3" y="54.4">LA14_P</text>
<text x="34.3" y="59.5">LA14_N</text>
<text x="85.1" y="54.4">LA09_N</text>
<text x="85.1" y="59.5">LA13_P</text>
<text x="146.1" y="54.4">LA12_P</text>
<text x="146.1" y="59.5">LA12_N</text>
<text x="202" y="54.4">LA07_P</text>
<text x="202" y="59.5">LA07_N</text>
<text x="240.1" y="57">GND_121</text>
<text x="261.7" y="57">GND_61</text>
<text x="34.3" y="64.6">LA18_P_CC</text>
<text x="85.1" y="64.6">LA13_N</text>
<text x="146.1" y="64.6">LA16_P</text>
<text x="202" y="64.6">LA11_P</text>
<text x="240.1" y="62.1">GND_120</text>
<text x="261.7" y="62.1">GND_60</text>
<text x="34.3" y="69.7">LA18_N_CC</text>
<text x="85.1" y="69.7">LA17_P_CC</text>
<text x="146.1" y="69.7">LA16_N</text>
<text x="202" y="69.7">LA11_N</text>
<text x="240.1" y="67.1">GND_119</text>
<text x="261.7" y="67.1">GND_59</text>
<text x="34.3" y="74.8">LA27_P</text>
<text x="85.1" y="74.8">LA17_N_CC</text>
<text x="146.1" y="74.8">LA20_P</text>
<text x="202" y="74.8">LA15_P</text>
<text x="240.1" y="72.2">GND_118</text>
<text x="240.1" y="77.3">GND_117</text>
<text x="261.7" y="72.2">GND_58</text>
<text x="261.7" y="77.3">GND_57</text>
<text x="34.3" y="79.8">LA27_N</text>
<text x="85.1" y="79.8">LA23_P</text>
<text x="146.1" y="79.8">LA20_N</text>
<text x="202" y="79.8">LA15_N</text>
<text x="240.1" y="82.4">GND_116</text>
<text x="261.7" y="82.4">GND_56</text>
<text x="34.3" y="84.9">SCL</text>
<text x="85.1" y="84.9">LA23_N</text>
<text x="146.1" y="84.9">LA22_P</text>
<text x="202" y="84.9">LA19_P</text>
<text x="240.1" y="87.5">GND_115</text>
<text x="261.7" y="87.5">GND_55</text>
<text x="34.3" y="90">SDA</text>
<text x="34.3" y="95.1">GA0</text>
<text x="85.1" y="90">LA26_P</text>
<text x="85.1" y="95.1">LA26_N</text>
<text x="146.1" y="90">LA22_N</text>
<text x="146.1" y="95.1">LA25_P</text>
<text x="202" y="90">LA19_N</text>
<text x="202" y="95.1">LA21_P</text>
<text x="240.1" y="92.5">GND_114</text>
<text x="261.7" y="92.5">GND_54</text>
<text x="34.3" y="100.2">12P0V_1</text>
<text x="85.1" y="100.2">TCK</text>
<text x="146.1" y="100.2">LA25_N</text>
<text x="202" y="100.2">LA21_N</text>
<text x="240.1" y="97.6">GND_113</text>
<text x="261.7" y="97.6">GND_53</text>
<text x="34.3" y="105.2">12P0V_2</text>
<text x="85.1" y="105.2">TDI</text>
<text x="146.1" y="105.2">LA29_P</text>
<text x="202" y="105.2">LA24_P</text>
<text x="240.1" y="102.7">GND_112</text>
<text x="240.1" y="107.8">GND_111</text>
<text x="261.7" y="102.7">GND_52</text>
<text x="261.7" y="107.8">GND_51</text>
<text x="34.3" y="110.3">3P3V_1</text>
<text x="85.1" y="110.3">TDO</text>
<text x="146.1" y="110.3">LA29_N</text>
<text x="202" y="110.3">LA24_N</text>
<text x="240.1" y="112.9">GND_110</text>
<text x="261.7" y="112.9">GND_50</text>
<text x="85.1" y="115.4">3P3VAUX</text>
<text x="146.1" y="115.4">LA31_P</text>
<text x="202" y="115.4">LA28_P</text>
<text x="240.1" y="117.9">GND_109</text>
<text x="261.7" y="117.9">GND_49</text>
<text x="85.1" y="120.5">TMS</text>
<text x="85.1" y="125.6">TRST_L</text>
<text x="146.1" y="120.5">LA31_N</text>
<text x="146.1" y="125.6">LA33_P</text>
<text x="202" y="120.5">LA28_N</text>
<text x="202" y="125.6">LA30_P</text>
<text x="240.1" y="123">GND_108</text>
<text x="261.7" y="123">GND_48</text>
<text x="85.1" y="130.6">GA1</text>
<text x="146.1" y="130.6">LA33_N</text>
<text x="202" y="130.6">LA30_N</text>
<text x="240.1" y="128.1">GND_107</text>
<text x="261.7" y="128.1">GND_47</text>
<text x="85.1" y="135.7">3P3V_2</text>
<text x="146.1" y="135.7">VADJ_3</text>
<text x="202" y="135.7">LA32_P</text>
<text x="240.1" y="133.2">GND_106</text>
<text x="261.7" y="133.2">GND_46</text>
<text x="85.1" y="140.8">3P3V_3</text>
<text x="202" y="140.8">LA32_N</text>
<text x="240.1" y="138.3">GND_105</text>
<text x="240.1" y="143.3">GND_104</text>
<text x="261.7" y="138.3">GND_45</text>
<text x="261.7" y="143.3">GND_44</text>
<text x="85.1" y="145.9">3P3V_4</text>
<text x="202" y="145.9">VADJ_4</text>
<text x="240.1" y="148.4">GND_103</text>
<text x="261.7" y="148.4">GND_43</text>
<text x="240.1" y="153.5">GND_73</text>
<text x="261.7" y="153.5">GND_42</text>
<text x="240.1" y="158.6">GND_72</text>
<text x="261.7" y="158.6">GND_41</text>
<text x="240.1" y="163.7">GND_71</text>
</g>
<g font-size="2.3" fill="#f00">
<text x="59" y="12.2">EGPIO_L01_PG</text>
<text x="119.9" y="12.2">DFFCC_L01_P4</text>
<text x="119.9" y="17.3">DFFCC_L01_N4</text>
<text x="175.8" y="17.3">EGPIO_L01_PRSNT</text>
<text x="119.9" y="22.4">DFFCC_L01_P5</text>
<text x="175.8" y="22.4">DFFCC_L01_P6</text>
<text x="59" y="27.5">DFFCC_L01_P2</text>
<text x="119.9" y="27.5">DFFCC_L01_N5</text>
<text x="175.8" y="27.5">DFFCC_L01_N6</text>
<text x="8.2" y="32.6">DFFIO_L01_P1</text>
<text x="59" y="32.6">DFFCC_L01_N2</text>
<text x="119.9" y="32.6">DFFIO_L01_P10</text>
<text x="175.8" y="32.6">DFFIO_L01_P20</text>
<text x="8.2" y="37.6">DFFIO_L01_N1</text>
<text x="59" y="37.6">DFFIO_L01_P5</text>
<text x="119.9" y="37.6">DFFIO_L01_N10 G10</text>
<text x="175.8" y="37.6">DFFIO_L01_N20</text>
<text x="8.2" y="42.7">DFFIO_L01_P2</text>
<text x="8.2" y="47.8">DFFIO_L01_N2</text>
<text x="59" y="42.7">DFFIO_L01_N5</text>
<text x="59" y="47.8">DFFIO_L01_P6</text>
<text x="119.9" y="42.7">DFFIO_L01_P11 G12</text>
<text x="119.9" y="47.8">DFFIO_L01_N11 G13</text>
<text x="175.8" y="47.8">DFFIO_L01_N21 H11</text>
<text x="175.8" y="42.7">DFFIO_L01_P21</text>
<text x="8.2" y="52.9">DFFIO_L01_P3</text>
<text x="59" y="52.9">DFFIO_L01_N6</text>
<text x="119.9" y="52.9">DFFIO_L01_P12 G15</text>
<text x="175.8" y="52.9">DFFIO_L01_P22</text>
<text x="8.2" y="58">DFFIO_L01_N3</text>
<text x="59" y="58">DFFIO_L01_P7</text>
<text x="119.9" y="58">DFFIO_L01_N12 G16</text>
<text x="175.8" y="58">DFFIO_L01_N22 H14</text>
<text x="8.2" y="63">DFFCC_L01_P1</text>
<text x="59" y="63">DFFIO_L01_N7</text>
<text x="119.9" y="63">DFFIO_L01_P13 G18</text>
<text x="175.8" y="63">DFFIO_L01_P23</text>
<text x="8.2" y="68.1">DFFCC_L01_N1</text>
<text x="59" y="68.1">DFFCC_L01_P3</text>
<text x="119.9" y="68.1">DFFIO_L01_N13 G19</text>
<text x="175.8" y="68.1">DFFIO_L01_N23 H17</text>
<text x="8.2" y="73.2">DFFIO_L01_P4</text>
<text x="59" y="73.2">DFFCC_L01_N3</text>
<text x="119.9" y="73.2">DFFIO_L01_P14 G21</text>
<text x="175.8" y="73.2">DFFIO_L01_P24</text>
<text x="8.2" y="83.4">EGPIO_L01_SCL C30</text>
<text x="8.2" y="78.3">DFFIO_L01_N4</text>
<text x="59" y="83.4">DFFIO_L01_N8</text>
<text x="59" y="78.3">DFFIO_L01_P8</text>
<text x="119.9" y="78.3">DFFIO_L01_N14 G22</text>
<text x="119.9" y="83.4">DFFIO_L01_P15 G24</text>
<text x="175.8" y="83.4">DFFIO_L01_P25</text>
<text x="175.8" y="78.3">DFFIO_L01_N24 H20</text>
<text x="8.2" y="88.4">EGPIO_L01_SDA C31</text>
<text x="59" y="88.4">DFFIO_L01_P9</text>
<text x="119.9" y="88.4">DFFIO_L01_N15 G25</text>
<text x="175.8" y="88.4">DFFIO_L01_N25 H23</text>
<text x="59" y="93.5">DFFIO_L01_N9</text>
<text x="119.9" y="93.5">DFFIO_L01_P16 G27</text>
<text x="175.8" y="93.5">DFFIO_L01_P26</text>
<text x="119.9" y="98.6">DFFIO_L01_N16 G28</text>
<text x="175.8" y="98.6">DFFIO_L01_N26 H26</text>
<text x="119.9" y="103.7">DFFIO_L01_P17 G30</text>
<text x="175.8" y="103.7">DFFIO_L01_P27</text>
<text x="119.9" y="113.8">DFFIO_L01_P18 G33</text>
<text x="119.9" y="108.8">DFFIO_L01_N17 G31</text>
<text x="175.8" y="113.8">DFFIO_L01_P28</text>
<text x="175.8" y="108.8">DFFIO_L01_N27 H29</text>
<text x="119.9" y="118.9">DFFIO_L01_N18 G34</text>
<text x="175.8" y="118.9">DFFIO_L01_N28 H32</text>
<text x="119.9" y="124">DFFIO_L01_P19 G36</text>
<text x="175.8" y="124">DFFIO_L01_P29</text>
<text x="119.9" y="129.1">DFFIO_L01_N19 G37</text>
<text x="175.8" y="129.1">DFFIO_L01_N29 H35</text>
<text x="18.6" y="136.4">DFFIO_L01_P[30:1]</text>
<text x="175.8" y="134.2">DFFIO_L01_P30</text>
<text x="18.6" y="139">DFFIO_L01_N[30:1]</text>
<text x="41.2" y="138">DFFIO_L01_P[30:1]</text>
<text x="41.2" y="140.5">DFFIO_L01_N[30:1]</text>
<text x="175.8" y="139.2">DFFIO_L01_N30 H38</text>
<text x="18.6" y="144.1">DFFCC_L01_P[6:1]</text>
<text x="18.6" y="146.6">DFFCC_L01_N[6:1]</text>
<text x="41.2" y="145.6">DFFCC_L01_P[6:1]</text>
<text x="41.2" y="148.2">DFFCC_L01_N[6:1]</text>
<text x="18.3" y="151.9">EGPIO_L01_SCL</text>
<text x="18.3" y="154.5">EGPIO_L01_SDA</text>
<text x="41.2" y="153.2">EGPIO_L01_SCL</text>
<text x="41.2" y="155.8">EGPIO_L01_SDA</text>
<text x="18.3" y="157">EGPIO_L01_PG</text>
<text x="18.3" y="159.6">EGPIO_L01_PRSNT</text>
<text x="41.2" y="158.3">EGPIO_L01_PG</text>
<text x="41.2" y="160.9">EGPIO_L01_PRSNT</text>
</g>
</svg>
